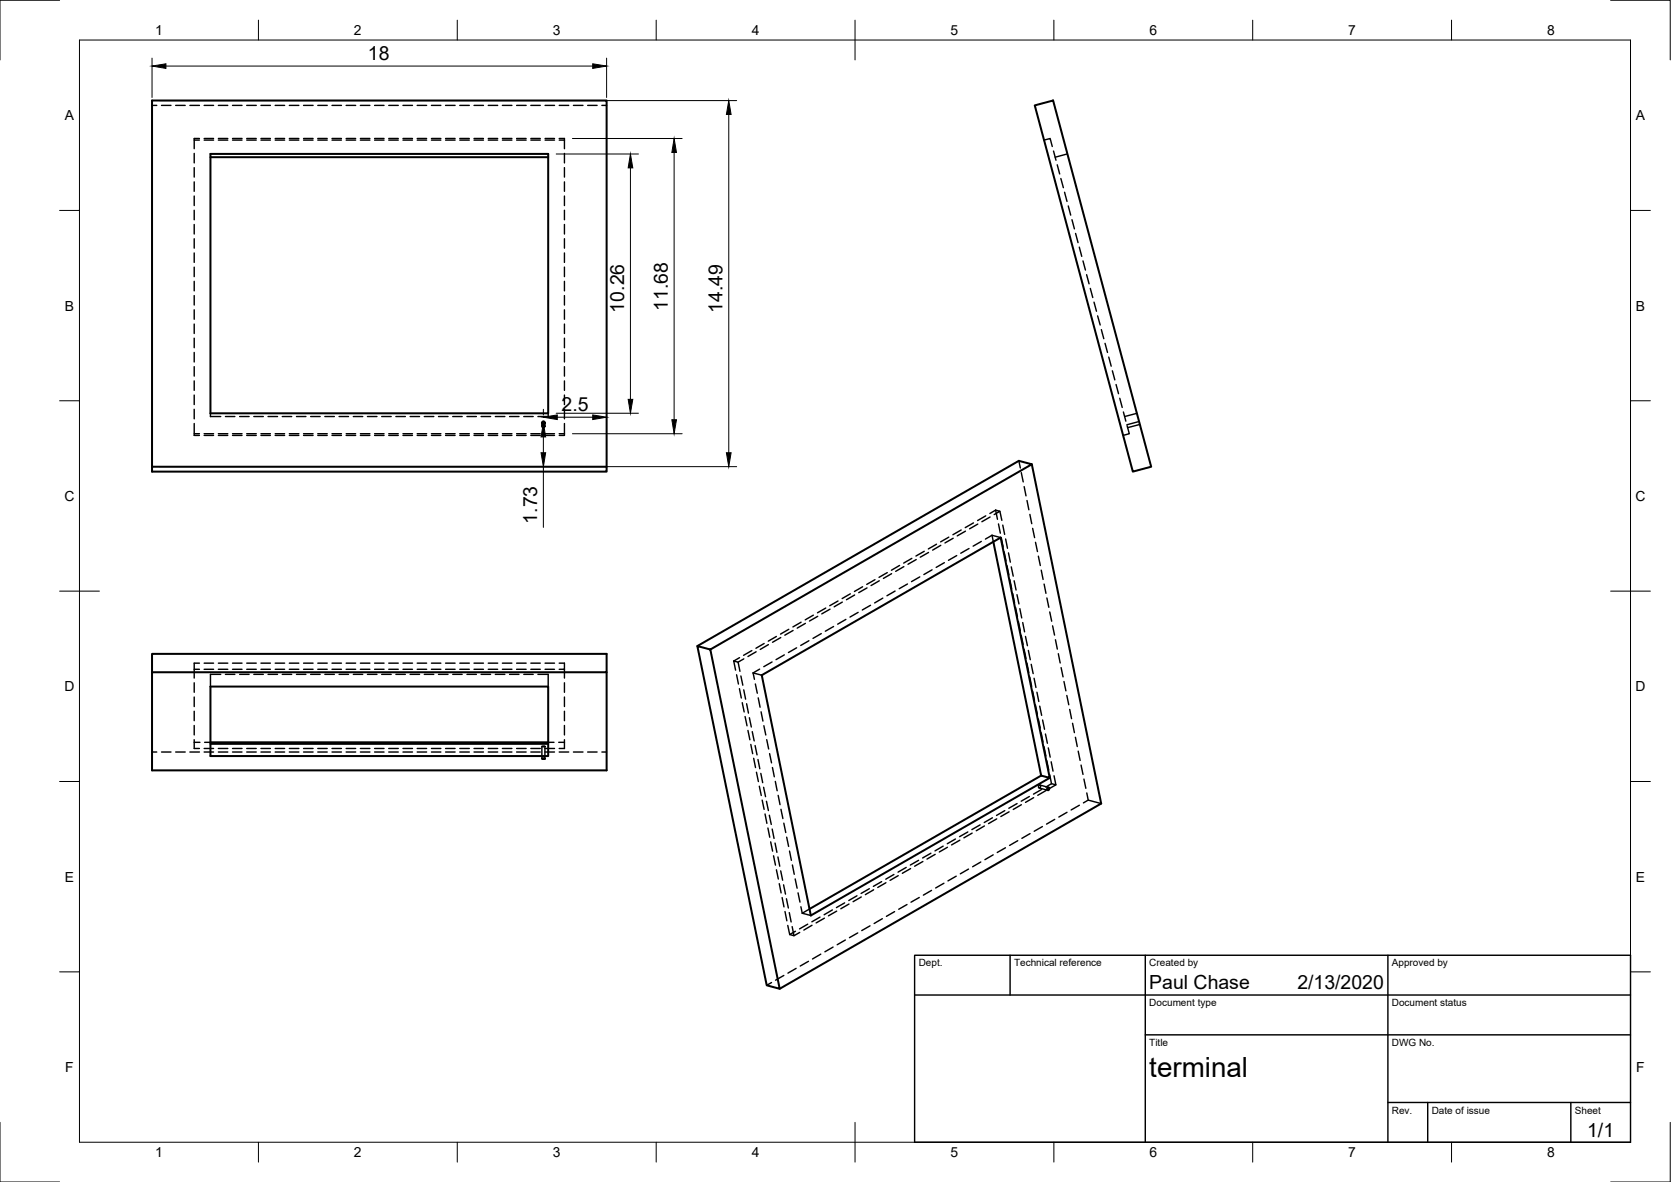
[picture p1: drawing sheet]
<svg xmlns="http://www.w3.org/2000/svg" width="420mm" height="297mm" viewBox="0 0 420 297" stroke-linecap="round" stroke-linejoin="round" font-family="sans-serif">
<!-- layer: Hidden -->
<g fill="none" stroke="#000" stroke-width=".36">
<path d="M38.2 26.5h1.2M40.6 26.5h2.4M44.2 26.5h2.4M47.8 26.5h2.3M48.8 38.6v2.3M48.8 35.2h1.3M50.1 34.8h-1.3v2.6M51.3 35.2h2.4M51.3 34.8h2.4M51.3 26.5h2.4M54.9 35.2h2.4M54.9 34.8h2.4"/>
<path d="M54.9 26.5h2.4M58.5 35.2h2.4M58.5 34.8h2.4M58.5 26.5h2.4M62 35.2h2.4M62 34.8h2.4M62 26.5h2.4M65.6 35.2h2.4M65.6 34.8h2.4M65.6 26.5h2.4M69.2 35.2h2.4M69.2 34.8h2.4"/>
<path d="M69.2 26.5h2.4M72.7 35.2h2.4M72.7 34.8h2.4M72.7 26.5h2.4M76.3 35.2h2.4M76.3 34.8h2.4M76.3 26.5h2.4M79.9 35.2h2.4M79.9 34.8h2.4M79.9 26.5h2.4M83.5 35.2h2.4M83.5 34.8h2.4"/>
<path d="M83.5 26.5h2.4M87 35.2h2.4M87 34.8h2.4M87 26.5h2.4M90.6 35.2h2.4M90.6 34.8h2.4M90.6 26.5h2.4M94.2 35.2h2.4M94.2 34.8h2.4M94.2 26.5h2.4M97.7 35.2h2.4M97.7 34.8h2.4"/>
<path d="M97.7 26.5h2.4M101.3 35.2h2.4M101.3 34.8h2.4M101.3 26.5h2.4M104.9 35.2h2.4M104.9 34.8h2.4M104.9 26.5h2.4M108.5 35.2h2.3M108.5 34.8h2.3M108.5 26.5h2.3M112 35.2h2.4M112 34.8h2.4"/>
<path d="M112 26.5h2.4M115.6 35.2h2.4M115.6 34.8h2.4M115.6 26.5h2.4M119.2 35.2h2.4M119.2 34.8h2.4M119.2 26.5h2.4M122.8 35.2h2.3M122.8 34.8h2.3M122.8 26.5h2.3M126.3 35.2h2.4M126.3 34.8h2.4"/>
<path d="M126.3 26.5h2.4M129.9 35.2h2.4M129.9 34.8h2.4M129.9 26.5h2.4M133.5 35.2h2.3M133.5 34.8h2.3M133.5 26.5h2.3M137.1 35.2h2.3M137.1 34.8h2.3M137.1 26.5h2.3M140.6 35.2h1.3M140.6 34.8h1.3v2.6"/>
<path d="M140.6 26.5h2.4M141.9 38.6v2.3M144.2 26.5h2.4M147.8 26.5h2.3M151.3 26.5h1.2M262.5 35.2l1.6-.4 .5 2M264.9 38l.6 2.3M268.4 38.7l-3.1 .8M48.8 42.1v2.4M48.8 45.7v2.4M48.8 49.3v2.4M48.8 52.8v2.4"/>
<path d="M48.8 56.4v2.4M48.8 60v2.4M141.9 42.1v2.4M141.9 45.7v2.4M141.9 49.3v2.4M141.9 52.8v2.4M141.9 56.4v2.4M141.9 60v2.4M265.8 41.4l.6 2.3M266.7 44.9l.7 2.3M267.7 48.3l.6 2.3M268.6 51.8l.6 2.3"/>
<path d="M269.5 55.2l.7 2.3M270.4 58.7l.7 2.3M48.8 63.6v2.3M48.8 67.1v2.4M48.8 70.7v2.4M48.8 74.3v2.4M48.8 77.9v2.3M141.9 63.6v2.3M141.9 67.1v2.4M141.9 70.7v2.4M141.9 74.3v2.4M141.9 77.9v2.3"/>
<path d="M271.4 62.1l.6 2.3M272.3 65.6l.6 2.3M273.2 69l.6 2.3M274.2 72.5l.6 2.3M275.1 75.9l.6 2.3M276 79.4l.6 2.3M48.8 81.4v2.4M48.8 85v2.4M48.8 88.6v2.4M48.8 92.1v2.4M48.8 95.7v2.4M48.8 99.3v2.4"/>
<path d="M141.9 81.4v2.4M141.9 85v2.4M141.9 88.6v2.4M141.9 92.1v2.4M141.9 95.7v2.4M141.9 99.3v2.4M276.9 82.8l.6 2.3M277.9 86.3l.6 2.3M278.8 89.7l.6 2.3M279.7 93.2l.6 2.3M280.6 96.6l.6 2.3M48.8 106.4v3h1.3"/>
<path d="M48.8 102.9v2.3M48.8 109h1.3M51.3 109.4h2.4M51.3 109h2.4M52.9 103.9v.8h2.6M54.9 109.4h2.4M54.9 109h2.4M56.7 104.7h2.4M58.5 109.4h2.4M58.5 109h2.4M60.3 104.7h2.3M62 109.4h2.4"/>
<path d="M62 109h2.4M63.8 104.7h2.4M65.6 109.4h2.4M65.6 109h2.4M67.4 104.7h2.4M69.2 109.4h2.4M69.2 109h2.4M71 104.7h2.3M72.7 109.4h2.4M72.7 109h2.4M74.5 104.7h2.4M76.3 109.4h2.4"/>
<path d="M76.3 109h2.4M78.1 104.7h2.4M79.9 109.4h2.4M79.9 109h2.4M81.7 104.7h2.4M83.5 109.4h2.4M83.5 109h2.4M85.3 104.7h2.3M87 109.4h2.4M87 109h2.4M88.8 104.7h2.4M90.6 109.4h2.4"/>
<path d="M90.6 109h2.4M92.4 104.7h2.4M94.2 109.4h2.4M94.2 109h2.4M96 104.7h2.4M97.7 109.4h2.4M97.7 109h2.4M99.5 104.7h2.4M101.3 109.4h2.4M101.3 109h2.4M103.1 104.7h2.4M104.9 109.4h2.4"/>
<path d="M104.9 109h2.4M106.7 104.7h2.4M108.5 109.4h2.3M108.5 109h2.3M110.3 104.7h2.3M112 109.4h2.4M112 109h2.4M113.8 104.7h2.4M115.6 109.4h2.4M115.6 109h2.4M117.4 104.7h2.4M119.2 109.4h2.4"/>
<path d="M119.2 109h2.4M121 104.7h2.4M122.8 109.4h2.3M122.8 109h2.3M124.5 104.7h2.4M126.3 109.4h2.4M126.3 109h2.4M128.1 104.7h2.4M129.9 109.4h2.4M129.9 109h2.4M131.7 104.7h2.4M133.5 109.4h2.3"/>
<path d="M133.5 109h2.3M136.2 106.3v.8M137 106.3v.8M137.1 109.4h2.3M137.1 109h2.3M137.8 103.9v.8h-2.5M140.6 109h1.3M141.9 106.4v3h-1.3M141.9 102.9v2.3M256.2 115.8l.4 1.8M256.8 118.8l.5 2.3M281.6 100.1l.6 2.3"/>
<path d="M282.5 103.5l.6 2.3M283.4 107l.6 2-1.6 .4M285.9 103.9l-3.1 .8M286.4 105.9l-3.1 .9M286.6 106.7l-3.1 .8M232.4 138.5l-2.1 1.2M233.5 138.8l-2.1 1.2M235.5 136.8l-2.1 1.2M236.6 137l-2.1 1.2M238.6 135l-2.1 1.2M239.7 135.3l-2.1 1.1M240.6 139.6l-2.1 1.2"/>
<path d="M241.7 133.2l-2.1 1.2M242.8 133.5l-2.1 1.2M243.6 137.8l-2 1.2M244.8 131.4l-2.1 1.2M245.9 131.7l-2.1 1.2M246.7 136.1l-2 1.2M247.9 129.6l-2.1 1.2M248.9 129.9l-2 1.2M249.4 134.5l-1.6 1M249.4 134.5l.4 1.7M249.4 134.5l2.2 .6M250.3 128.2l1.1 .3-1.4 .8"/>
<path d="M250.3 128.2l-1.4 .8M250.3 128.2l.5 2.3M251.1 131.7l.4 2.3M251.4 128.5l.5 2.3M251.8 135.2l.4 2.3M252.1 132l.5 2.3M252.5 138.7l.5 2.3M252.9 135.5l.4 2.3M253.6 138.9l.4 2.4M257.5 122.3l.5 2.3M258.2 125.8l.5 2.3M259 129.3l.4 2.3"/>
<path d="M259.7 132.8l.4 2.3M260.4 136.3l.5 2.3M261.1 139.8l.5 2.3M195.2 159.9l-2 1.2M198.3 158.1l-2 1.2M199.4 158.4l-2.1 1.2M201.4 156.4l-2 1.2M202.5 156.7l-2.1 1.1M204.5 154.6l-2 1.2M205.6 154.9l-2.1 1.2M206.5 159.2l-2.1 1.2M207.6 152.8l-2.1 1.2"/>
<path d="M208.7 153.1l-2.1 1.2M209.6 157.4l-2.1 1.2M210.7 151l-2.1 1.2M211.8 151.3l-2.1 1.2M212.7 155.7l-2.1 1.2M213.8 149.2l-2 1.2M214.9 149.5l-2.1 1.2M215.8 153.9l-2.1 1.2M216.9 147.5l-2.1 1.1M218 147.8l-2.1 1.1M218.9 152.1l-2.1 1.2M220 145.7l-2.1 1.2"/>
<path d="M221.1 146l-2.1 1.2M222 150.3l-2.1 1.2M223.1 143.9l-2.1 1.2M224.2 144.2l-2.1 1.2M225.1 148.5l-2.1 1.2M226.2 142.1l-2.1 1.2M227.3 142.4l-2.1 1.2M228.2 146.8l-2.1 1.1M229.3 140.3l-2.1 1.2M230.4 140.6l-2.1 1.2M231.3 145l-2.1 1.2M234.4 143.2l-2.1 1.2"/>
<path d="M237.4 141.4l-2 1.2M253.2 142.2l.5 2.3M253.9 145.7l.5 2.3M254.3 142.5l.5 2.3M254.6 149.2l.5 2.3M255 146l.5 2.3M255.4 152.7l.4 2.3M255.7 149.4l.5 2.4M256.1 156.2l.4 2.3M256.4 153l.5 2.3M256.8 159.7l.5 2.3M257.2 156.4l.4 2.4"/>
<path d="M257.9 159.9l.4 2.4M261.8 143.3l.5 2.3M262.5 146.8l.5 2.3M263.2 150.3l.5 2.3M263.9 153.8l.5 2.3M264.7 157.3l.5 2.3M48.8 171.6v2.4M48.8 175.2v2.4M48.8 178.7v2.4M48.8 168.2h1.3M50.1 166.7h-1.3v3.7M51.3 166.7h2.4"/>
<path d="M51.3 168.2h2.4M54.9 166.7h2.4M54.9 168.2h2.4M55.5 169.5h-2.6v3M56.7 169.5h2.4M58.5 166.7h2.4M58.5 168.2h2.4M60.3 169.5h2.3M62 166.7h2.4M62 168.2h2.4M63.8 169.5h2.4M65.6 166.7h2.4"/>
<path d="M65.6 168.2h2.4M67.4 169.5h2.4M69.2 166.7h2.4M69.2 168.2h2.4M71 169.5h2.3M72.7 166.7h2.4M72.7 168.2h2.4M74.5 169.5h2.4M76.3 166.7h2.4M76.3 168.2h2.4M78.1 169.5h2.4M79.9 166.7h2.4"/>
<path d="M79.9 168.2h2.4M81.7 169.5h2.4M83.5 166.7h2.4M83.5 168.2h2.4M85.3 169.5h2.3M87 166.7h2.4M87 168.2h2.4M88.8 169.5h2.4M90.6 166.7h2.4M90.6 168.2h2.4M92.4 169.5h2.4M94.2 166.7h2.4"/>
<path d="M94.2 168.2h2.4M96 169.5h2.4M97.7 166.7h2.4M97.7 168.2h2.4M99.5 169.5h2.4M101.3 166.7h2.4M101.3 168.2h2.4M103.1 169.5h2.4M104.9 166.7h2.4M104.9 168.2h2.4M106.7 169.5h2.4M108.5 166.7h2.3"/>
<path d="M108.5 168.2h2.3M110.3 169.5h2.3M112 166.7h2.4M112 168.2h2.4M113.8 169.5h2.4M115.6 166.7h2.4M115.6 168.2h2.4M117.4 169.5h2.4M119.2 166.7h2.4M119.2 168.2h2.4M121 169.5h2.4M122.8 166.7h2.3"/>
<path d="M122.8 168.2h2.3M124.5 169.5h2.4M126.3 166.7h2.4M126.3 168.2h2.4M128.1 169.5h2.4M129.9 166.7h2.4M129.9 168.2h2.4M131.7 169.5h2.4M133.5 166.7h2.3M133.5 168.2h2.3M135.3 169.5h2.5v3M137.1 166.7h2.3"/>
<path d="M137.1 168.2h2.3M140.6 166.7h1.3v1.5h-1.3M141.9 168.2v2.2M141.9 171.6v2.4M141.9 175.2v2.4M141.9 178.7v2.4M184.5 166.1l1.1 .3 .5 2.3M184.5 166.1l.5 2.3M185.2 169.6l.5 2.3M185.9 173.1l.5 2.3M185.9 165.3l-1.4 .8M186.3 169.9l.5 2.3"/>
<path d="M186.6 176.6l.5 2.3M187 173.4l.5 2.3M187 165.6l-1.4 .8M187.7 176.9l.5 2.3M189 163.5l-2 1.2M189.4 169.1l.3 1.6M189.4 169.1l2.1 .6M189.9 171.9l.5 2.3M190.1 163.8l-2 1.2M190.6 175.4l.5 2.3M191 168.2l-1.6 .9M191.4 178.9l.4 2.3"/>
<path d="M192.1 161.7l-2 1.2M193.2 162l-2 1.2M194.1 166.4l-2.1 1.1M196.3 160.2l-2.1 1.2M197.2 164.6l-2.1 1.2M200.3 162.8l-2.1 1.2M203.4 161l-2.1 1.2M257.5 163.2l.5 2.3M258.2 166.7l.5 2.3M258.6 163.5l.5 2.3M258.9 170.2l.5 2.3M259.3 166.9l.5 2.4"/>
<path d="M259.6 173.7l.5 2.3M260 170.4l.5 2.4M260.3 177.2l.5 2.3M260.7 174l.5 2.3M261.4 177.4l.5 2.4M265.4 160.8l.5 2.3M266.1 164.3l.5 2.3M266.8 167.8l.5 2.3M267.5 171.3l.5 2.3M268.2 174.8l.5 2.3M269 178.3l.4 2.3M38.2 189h1.2"/>
<path d="M40.6 189h2.4M44.2 189h2.4M47.8 189h2.3M48.8 182.3v2.4M48.8 185.9v2.2h1.3M48.8 186.5h1.5M51.3 188.1h2.4M51.3 189h2.4M51.5 186.5h1.4M54.9 188.1h2.4M54.9 189h2.4M58.5 188.1h2.4"/>
<path d="M58.5 189h2.4M62 188.1h2.4M62 189h2.4M65.6 188.1h2.4M65.6 189h2.4M69.2 188.1h2.4M69.2 189h2.4M72.7 188.1h2.4M72.7 189h2.4M76.3 188.1h2.4M76.3 189h2.4M79.9 188.1h2.4"/>
<path d="M79.9 189h2.4M83.5 188.1h2.4M83.5 189h2.4M87 188.1h2.4M87 189h2.4M90.6 188.1h2.4M90.6 189h2.4M94.2 188.1h2.4M94.2 189h2.4M97.7 188.1h2.4M97.7 189h2.4M101.3 188.1h2.4"/>
<path d="M101.3 189h2.4M104.9 188.1h2.4M104.9 189h2.4M108.5 188.1h2.3M108.5 189h2.3M112 188.1h2.4M112 189h2.4M115.6 188.1h2.4M115.6 189h2.4M119.2 188.1h2.4M119.2 189h2.4M122.8 188.1h2.3"/>
<path d="M122.8 189h2.3M126.3 188.1h2.4M126.3 189h2.4M129.9 188.1h2.4M129.9 189h2.4M133.5 188.1h2.3M133.5 189h2.3M136.2 187.6h.8zM136.2 187.6v3.1M137 187.6v3.1M137.1 188.1h2.3M137.1 189h2.3"/>
<path d="M137.8 186.5h1.5M140.5 186.5h1.4M140.6 189h2.4M141.9 182.3v2.4M141.9 185.9v2.2h-1.3M144.2 189h2.4M147.8 189h2.3M151.3 189h1.2M187.3 180.1l.5 2.3M188.1 183.6l.5 2.3M188.4 180.4l.5 2.3M188.8 187.1l.5 2.3"/>
<path d="M189.1 183.9l.5 2.3M189.5 190.6l.5 2.3M189.9 187.4l.5 2.3M190.2 194.1l.5 2.3M190.6 190.9l.5 2.3M190.9 197.6l.5 2.3M191.3 194.4l.5 2.3M192 197.9l.5 2.3M192.1 182.4l.5 2.3M192.8 185.9l.5 2.3M193.5 189.4l.5 2.3M194.2 192.9l.5 2.3"/>
<path d="M194.9 196.4l.5 2.3M195.7 199.9l.4 2.3M261.1 180.7l.5 2.3M261.3 198l2.2 .6M261.5 197.3l2.2 .6M261.8 184.2l.5 2.3M261.9 198.4l-2 1.2M262.1 180.9l.5 2.4M262.5 187.6l.5 2.4M262.9 184.5l.5 2.3M263 198.7l-2.1 1.2M263.2 191.2l.5 2.3"/>
<path d="M263.6 187.9l.5 2.4M263.9 194.7l.5 2.2M264.3 191.4l.5 2.4M264.4 196.9l-1.4 .9M265 195l.5 2.2-1.1-.3M265.5 197.2l-1.5 .9M269.7 181.8l.5 2.3M270.4 185.3l.5 2.3M271.1 188.8l.5 2.3M271.8 192.3l.5 2.3M272.5 195.8l.5 2.3M273.3 199.3l.3 1.8"/>
<path d="M191.6 201.1l.5 2.3M192.4 204.6l.4 2.3M192.7 201.4l.5 2.3M193.1 208.1l.4 2.3M193.4 204.9l.5 2.3M193.8 211.6l.5 2.3M194.2 208.4l.4 2.3M194.5 215.1l.5 2.3M194.9 211.9l.4 2.3M195.2 218.6l.5 2.3M195.6 215.4l.5 2.3M196.3 218.8l.5 2.4"/>
<path d="M196.4 203.4l.4 2.3M197.1 206.9l.5 2.3M197.8 210.4l.5 2.3M198.5 213.9l.5 2.3M199.2 217.4l.5 2.3M224.8 219.8l-2.1 1.1M227.9 218l-2.1 1.2M229 218.3l-2.1 1.2M231 216.2l-2.1 1.2M232.1 216.5l-2.1 1.2M234.1 214.4l-2.1 1.2M235.1 214.7l-2 1.2"/>
<path d="M237.2 212.6l-2.1 1.2M238.2 212.9l-2 1.2M240.2 210.8l-2 1.2M241.3 211.1l-2 1.2M243.4 209.1l-2.1 1.2M243.5 218.4l-2 1.2M244.4 209.4l-2 1.2M246.4 207.3l-2 1.2M246.6 216.6l-2 1.2M247.5 207.6l-2 1.2M249.5 205.5l-2 1.2M249.7 214.8l-2.1 1.2"/>
<path d="M250.6 205.8l-2 1.2M252.6 203.7l-2 1.2M252.8 213l-2.1 1.2M253.7 204l-2 1.2M255.7 201.9l-2 1.2M255.9 211.3l-2 1.2M256.8 202.2l-2 1.2M258.8 200.2l-2 1.1M259 209.5l-2.1 1.2M259.9 200.5l-2 1.1M262.1 207.7l-2.1 1.2M265.2 205.9l-2.1 1.2"/>
<path d="M268.3 204.1l-2.1 1.2M271.4 202.4l-2.1 1.1M272.4 201.8l1.2-.7 3.3 .8M195.9 222.1l.5 2.3M196.7 225.6l.4 2.3M197 222.4l.5 2.3M197.4 229.1l.4 2.3M197.7 225.9l.5 2.3M198.1 232.6l.5 2.3M198.5 229.3l.4 2.4M199.2 232.9l.4 2.2-1-.2M199.9 220.9l.5 2.3"/>
<path d="M200 234l-1.4 .9M200.7 224.4l.4 2.3M201.1 234.3l-1.5 .8M201.4 227.9l.3 1.6M201.7 229.5l2.2 .6M203.1 232.2l-2.1 1.2M203.5 228.4l-1.8 1.1M204.2 232.5l-2.1 1.2M206.2 230.5l-2.1 1.2M206.4 239.8l-2.1 1.2M207.3 230.7l-2.1 1.2M209.3 228.7l-2.1 1.2"/>
<path d="M209.5 238l-2.1 1.2M210.4 229l-2.1 1.2M212.4 226.9l-2.1 1.2M212.6 236.2l-2.1 1.2M213.5 227.2l-2.1 1.2M215.5 225.1l-2.1 1.2M215.7 234.4l-2.1 1.2M216.6 225.4l-2.1 1.2M218.6 223.3l-2.1 1.2M218.8 232.7l-2.1 1.2M219.7 223.6l-2.1 1.2M221.7 221.6l-2.1 1.1"/>
<path d="M221.8 230.9l-2 1.2M222.8 221.8l-2.1 1.2M224.9 229.1l-2 1.2M225.8 220.1l-2 1.1M228 227.3l-2 1.2M231.1 225.5l-2 1.2M234.2 223.8l-2 1.1M237.3 222l-2 1.1M240.4 220.2l-2 1.2M194 246.9l-1.2 .7M197.1 245.1l-2.1 1.2M200.2 243.4l-2.1 1.1"/>
<path d="M203.3 241.6l-2.1 1.2"/>
<circle cx="136.6" cy="107.1" r=".37"/>
<circle cx="261.4" cy="197.7" r=".33"/>
</g>
<!-- layer: Visible -->
<g fill="none" stroke="#000" stroke-width=".51">
<path d="M38.2 25.3h114.3v93.2h-114.3zM52.9 38.7h84.9v65.2h-84.9zM52.9 39.5h84.9M260.2 26.5l4.6-1.2 24.7 92-4.7 1.2zM38.2 117.3h114.3M259.4 116.7l17.5 85.2-80.9 46.6M249.8 136.2l12 58.7M38.2 168.9h114.3v-4.6h-114.3v29.3h114.3v-24.7M52.9 172.5h84.9v17.5h-84.9zM175.3 162.4l3.3 .8 17.4 85.3-3.2-.9zM175.3 162.4l80.9-46.6 3.2 .9-80.8 46.5M52.9 186.5h84.9"/>
<path d="M52.9 186.9h84.9M136.3 190.6h.7zM261.8 194.9l2.1 .6-12.3-60.4-60.1 34.6 12.4 60.4 60-34.6M261.8 194.9l-58.3 33.5"/>
<circle cx="136.6" cy="106.3" r=".37"/>
<circle cx="263.6" cy="198.3" r=".33"/>
</g>
<!-- layer: Border -->
<g fill="none" stroke="#000" stroke-width=".25">
<path d="M15 .1h-15v15M20 10.1h390v276.9h-390zM65 5.1v5M115 5.1v5M165 5.1v5M215 5.1v10M265 5.1v5M315 5.1v5M365 5.1v5M405 .1h15v15M15 52.9h5M410 52.9h5"/>
<path d="M15 100.7h5M410 100.7h5M15 148.6h10M405 148.6h10M15 196.4h5M410 196.4h5M15 244.2h5M410 244.2h5M0 282.1v14.9h15M65 287v5M115 287v5M165 287v5"/>
<path d="M215 282.1v9.9M265 287v5M315 287v5M365 287v5M420 282.1v14.9h-15"/>
</g>
<!-- layer: TitleBlock -->
<path d="M230 240.1h180v46.9h-180zM230 250h180M254 240.1v9.9M288 240.1v46.9M349 240.1v46.9M288 260.1h122M349 277.1h61M359 277.1v9.9M395 277.1v9.9" fill="none" stroke="#000" stroke-width=".36"/>
<!-- layer: Dimensions -->
<g fill="none" stroke="#000" stroke-width=".25">
<path d="M38.2 14.6v9.9M41.7 16.6h107.3M152.5 14.6v9.9M40.2 25.3h145M139.8 38.7h20.7M143.9 34.8h27.6M169.5 38.3v67.2M183.2 28.8v85M158.5 42.2v58.2M40.2 117.3h145M136.6 102.9v1.4M136.6 109.8v4"/>
<path d="M136.6 117.3v15.2M139.8 103.9h20.7M140.1 104.8h8.9M143.9 109h27.6"/>
</g>
<path d="M38.2 16.6l3.5-.6v1.2zM149 16l3.5 .6-3.5 .6zM169.5 34.8l.6 3.5h-1.2zM183.2 25.3l.6 3.5h-1.2zM158.5 38.7l.6 3.5h-1.2zM136.6 106.3l.6 3.5h-1.2zM136 113.8h1.2l-.6 3.5zM136.6 104.8l3.5-.5v1.1zM149 104.3l3.5 .5-3.5 .6zM157.9 100.4h1.2l-.6 3.5zM168.9 105.5h1.2l-.6 3.5zM182.6 113.8h1.2l-.6 3.5z" fill="#000" stroke="#000" stroke-width=".25"/>
<text font-size="7" x="289" y="270.6">terminal</text>
<g font-size="4.9">
<text x="92.5" y="15.1">18</text>
<text x="157" y="78.5" transform="rotate(-90 157 78.5)">10.26</text>
<text x="168" y="78.2" transform="rotate(-90 168 78.2)">11.68</text>
<text x="181.7" y="78.6" transform="rotate(-90 181.7 78.6)">14.49</text>
<text x="141.2" y="103.3">2.5</text>
<text x="135.1" y="131.6" transform="rotate(-90 135.1 131.6)">1.73</text>
<text x="289" y="248.5">Paul Chase</text>
<text x="326.2" y="248.5">2/13/2020</text>
<text x="399.1" y="285.7">1/1</text>
</g>
<g font-size="3.5">
<text x="39" y="8.8">1</text>
<text x="89" y="8.8">2</text>
<text x="139" y="8.8">3</text>
<text x="189" y="8.8">4</text>
<text x="239" y="8.8">5</text>
<text x="289" y="8.8">6</text>
<text x="339" y="8.8">7</text>
<text x="389" y="8.8">8</text>
<text x="16.3" y="30.2">A</text>
<text x="411.3" y="30.2">A</text>
<text x="16.3" y="78">B</text>
<text x="411.3" y="78">B</text>
<text x="16.2" y="125.9">C</text>
<text x="411.2" y="125.9">C</text>
<text x="16.2" y="173.7">D</text>
<text x="411.2" y="173.7">D</text>
<text x="16.3" y="221.6">E</text>
<text x="411.3" y="221.6">E</text>
<text x="16.4" y="269.4">F</text>
<text x="411.4" y="269.4">F</text>
<text x="39" y="290.8">1</text>
<text x="89" y="290.8">2</text>
<text x="139" y="290.8">3</text>
<text x="189" y="290.8">4</text>
<text x="239" y="290.8">5</text>
<text x="289" y="290.8">6</text>
<text x="339" y="290.8">7</text>
<text x="389" y="290.8">8</text>
</g>
<g font-size="2.5">
<text x="231" y="242.9">Dept.</text>
<text x="255" y="242.9">Technical reference</text>
<text x="289" y="242.9">Created by</text>
<text x="350" y="242.9">Approved by</text>
<text x="289" y="252.8">Document type</text>
<text x="350" y="252.8">Document status</text>
<text x="289" y="262.9">Title</text>
<text x="350" y="262.9">DWG No.</text>
<text x="350" y="279.9">Rev.</text>
<text x="360" y="279.9">Date of issue</text>
<text x="396" y="279.9">Sheet</text>
</g>
</svg>
